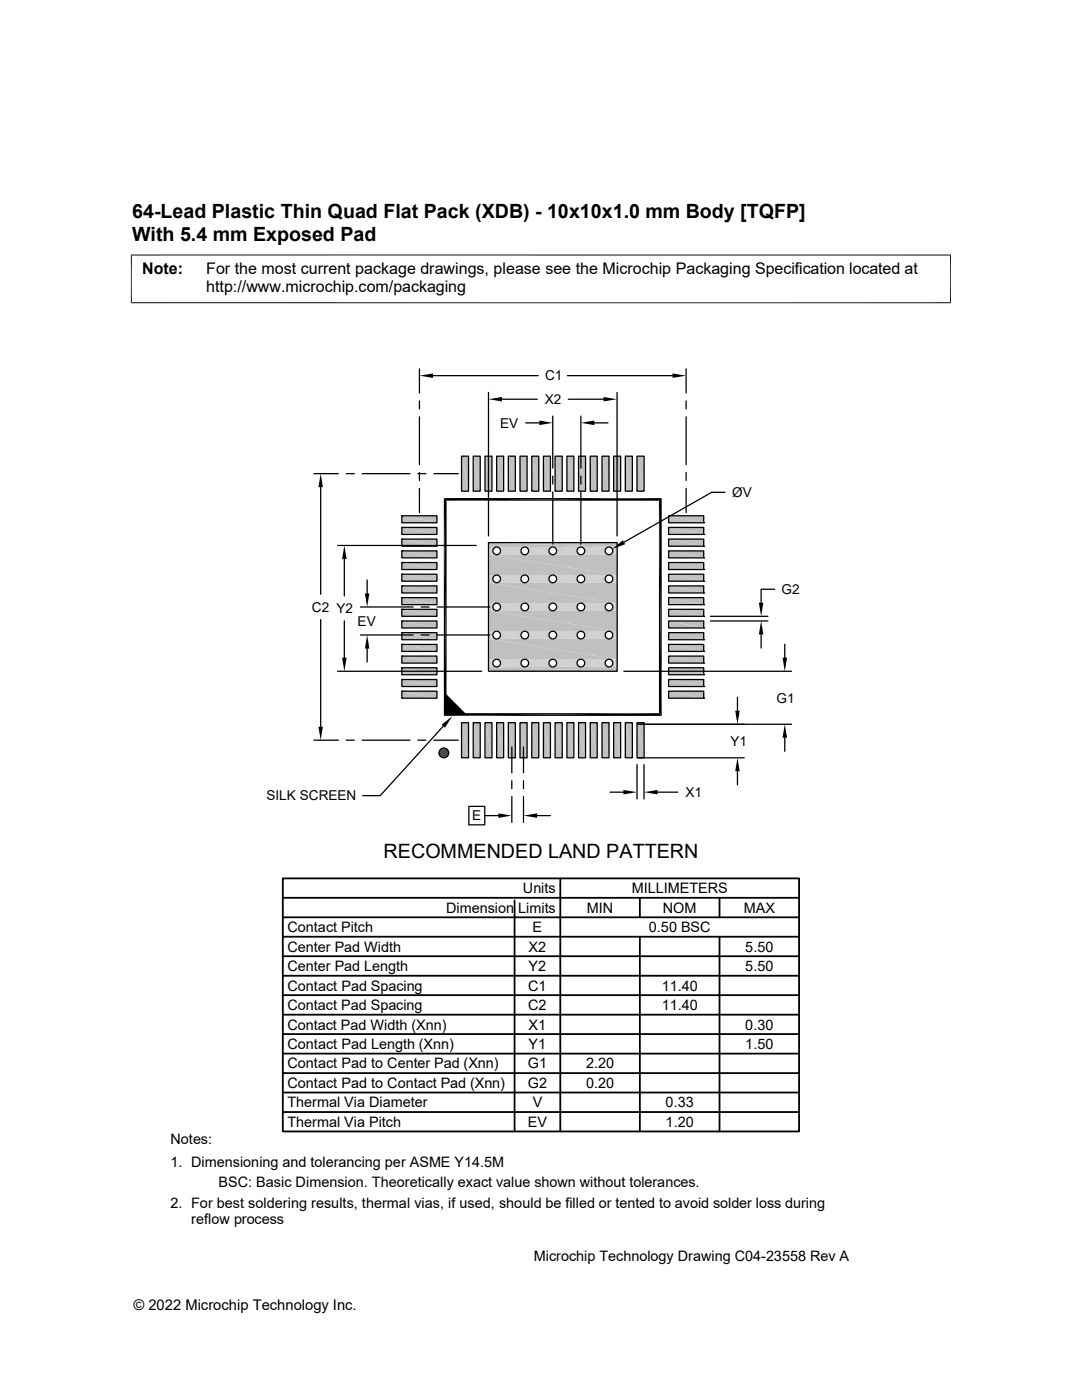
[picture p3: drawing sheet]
<svg xmlns="http://www.w3.org/2000/svg" width="216mm" height="279mm" viewBox="0 0 216 279" stroke-linecap="round" stroke-linejoin="round" font-family="sans-serif">
<g fill="#c0c0c0">
<path d="M127.1 91l1.4 7h-1.4z"/>
<path d="M127.1 91h1.4v7z"/>
<path d="M124.8 91l1.4 7h-1.4z"/>
<path d="M124.8 91h1.4v7z"/>
<path d="M122.4 91l1.4 7h-1.4z"/>
<path d="M122.4 91h1.4v7z"/>
<path d="M120.1 91l1.4 7h-1.4z"/>
<path d="M120.1 91h1.4v7z"/>
<path d="M117.8 91l1.4 7h-1.4z"/>
<path d="M117.8 91h1.4v7z"/>
<path d="M115.4 91l1.4 7h-1.4z"/>
<path d="M115.4 91h1.4v7z"/>
<path d="M113.1 91l1.4 7h-1.4z"/>
<path d="M113.1 91h1.4v7z"/>
<path d="M110.8 91l1.4 7h-1.4z"/>
<path d="M110.8 91h1.4v7z"/>
<path d="M108.4 91l1.4 7h-1.4z"/>
<path d="M108.4 91h1.4v7z"/>
<path d="M106.1 91l1.4 7h-1.4z"/>
<path d="M106.1 91h1.4v7z"/>
<path d="M103.8 91l1.4 7h-1.4z"/>
<path d="M103.8 91h1.4v7z"/>
<path d="M101.4 91l1.4 7h-1.4z"/>
<path d="M101.4 91h1.4v7z"/>
<path d="M99.1 91l1.4 7h-1.4z"/>
<path d="M99.1 91h1.4v7z"/>
<path d="M96.8 91l1.4 7h-1.4z"/>
<path d="M96.8 91h1.4v7z"/>
<path d="M94.4 91l1.4 7h-1.4z"/>
<path d="M94.4 91h1.4v7z"/>
<path d="M92.1 91l1.4 7h-1.4z"/>
<path d="M92.1 91h1.4v7z"/>
<path d="M133.4 102.9l7 1.4h-7z"/>
<path d="M133.4 102.9h7v1.4z"/>
<path d="M80.2 102.9l7 1.4h-7z"/>
<path d="M80.2 102.9h7v1.4z"/>
<path d="M133.4 105.3l7 1.4h-7z"/>
<path d="M133.4 105.3h7v1.4z"/>
<path d="M80.2 105.3l7 1.4h-7z"/>
<path d="M80.2 105.3h7v1.4z"/>
<path d="M133.4 107.6l7 1.4h-7z"/>
<path d="M133.4 107.6h7v1.4z"/>
<path d="M80.2 107.6l7 1.4h-7z"/>
<path d="M80.2 107.6h7v1.4z"/>
<path d="M133.4 109.9l7 1.4h-7z"/>
<path d="M133.4 109.9h7v1.4z"/>
<path d="M80.2 109.9l7 1.4h-7z"/>
<path d="M80.2 109.9h7v1.4z"/>
<path d="M133.4 112.3l7 1.4h-7z"/>
<path d="M133.4 112.3h7v1.4z"/>
<path d="M80.2 112.3l7 1.4h-7z"/>
<path d="M80.2 112.3h7v1.4z"/>
<path d="M133.4 114.6l7 1.4h-7z"/>
<path d="M133.4 114.6h7v1.4z"/>
<path d="M80.2 114.6l7 1.4h-7z"/>
<path d="M80.2 114.6h7v1.4z"/>
<path d="M133.4 116.9l7 1.4h-7z"/>
<path d="M133.4 116.9h7v1.4z"/>
<path d="M80.2 116.9l7 1.4h-7z"/>
<path d="M80.2 116.9h7v1.4z"/>
<path d="M133.4 119.3l7 1.4h-7z"/>
<path d="M133.4 119.3h7v1.4z"/>
<path d="M80.2 119.3l7 1.4h-7z"/>
<path d="M80.2 119.3h7v1.4z"/>
<path d="M133.4 121.6l7 1.4h-7z"/>
<path d="M133.4 121.6h7v1.4z"/>
<path d="M80.2 121.6l7 1.4h-7z"/>
<path d="M80.2 121.6h7v1.4z"/>
<path d="M133.4 123.9l7 1.4h-7z"/>
<path d="M133.4 123.9h7v1.4z"/>
<path d="M80.2 123.9l7 1.4h-7z"/>
<path d="M80.2 123.9h7v1.4z"/>
<path d="M133.4 126.3l7 1.4h-7z"/>
<path d="M133.4 126.3h7v1.4z"/>
<path d="M80.2 126.3l7 1.4h-7z"/>
<path d="M80.2 126.3h7v1.4z"/>
<path d="M133.4 128.6l7 1.4h-7z"/>
<path d="M133.4 128.6h7v1.4z"/>
<path d="M80.2 128.6l7 1.4h-7z"/>
<path d="M80.2 128.6h7v1.4z"/>
<path d="M133.4 130.9l7 1.4h-7z"/>
<path d="M133.4 130.9h7v1.4z"/>
<path d="M80.2 130.9l7 1.4h-7z"/>
<path d="M80.2 130.9h7v1.4z"/>
<path d="M133.4 133.3l7 1.4h-7z"/>
<path d="M133.4 133.3h7v1.4z"/>
<path d="M80.2 133.3l7 1.4h-7z"/>
<path d="M80.2 133.3h7v1.4z"/>
<path d="M133.4 135.6l7 1.4h-7z"/>
<path d="M133.4 135.6h7v1.4z"/>
<path d="M80.2 135.6l7 1.4h-7z"/>
<path d="M80.2 135.6h7v1.4z"/>
<path d="M133.4 137.9l7 1.4h-7z"/>
<path d="M133.4 137.9h7v1.4z"/>
<path d="M80.2 137.9l7 1.4h-7z"/>
<path d="M80.2 137.9h7v1.4z"/>
<path d="M127.1 144.2l1.4 7h-1.4z"/>
<path d="M127.1 144.2h1.4v7z"/>
<path d="M124.8 144.2l1.4 7h-1.4z"/>
<path d="M124.8 144.2h1.4v7z"/>
<path d="M122.4 144.2l1.4 7h-1.4z"/>
<path d="M122.4 144.2h1.4v7z"/>
<path d="M120.1 144.2l1.4 7h-1.4z"/>
<path d="M120.1 144.2h1.4v7z"/>
<path d="M117.8 144.2l1.4 7h-1.4z"/>
<path d="M117.8 144.2h1.4v7z"/>
<path d="M115.4 144.2l1.4 7h-1.4z"/>
<path d="M115.4 144.2h1.4v7z"/>
<path d="M113.1 144.2l1.4 7h-1.4z"/>
<path d="M113.1 144.2h1.4v7z"/>
<path d="M110.8 144.2l1.4 7h-1.4z"/>
<path d="M110.8 144.2h1.4v7z"/>
<path d="M108.4 144.2l1.4 7h-1.4z"/>
<path d="M108.4 144.2h1.4v7z"/>
<path d="M106.1 144.2l1.4 7h-1.4z"/>
<path d="M106.1 144.2h1.4v7z"/>
<path d="M103.8 144.2l1.4 7h-1.4z"/>
<path d="M103.8 144.2h1.4v7z"/>
<path d="M101.4 144.2l1.4 7h-1.4z"/>
<path d="M101.4 144.2h1.4v7z"/>
<path d="M99.1 144.2l1.4 7h-1.4z"/>
<path d="M99.1 144.2h1.4v7z"/>
<path d="M96.8 144.2l1.4 7h-1.4z"/>
<path d="M96.8 144.2h1.4v7z"/>
<path d="M94.4 144.2l1.4 7h-1.4z"/>
<path d="M94.4 144.2h1.4v7z"/>
<path d="M92.1 144.2l1.4 7h-1.4z"/>
<path d="M92.1 144.2h1.4v7z"/>
<path d="M97.5 108.3l25.6 .9h-25.6z"/>
<path d="M97.5 108.3h25.6v.9z"/>
<path d="M121.6 109.2h1.5z"/>
</g>
<path d="M99.2 109.2h5.4M104.8 109.2h5.4M110.4 109.2h5.4M116 109.2h5.4" fill="none" stroke="#c0c0c0" stroke-width=".2"/>
<g fill="#c0c0c0">
<path d="M97.5 109.2h1.4z"/>
<path d="M97.5 109.2h1.5z"/>
<path d="M121.7 109.2h1.4z"/>
</g>
<path d="M99.3 109.2h5.2M104.9 109.2h5.2M110.5 109.2h5.2M116.1 109.2h5.2" fill="none" stroke="#c0c0c0" stroke-width=".2"/>
<g fill="#c0c0c0">
<path d="M97.5 109.2h1.3z"/>
<path d="M97.5 109.2h1.4z"/>
<path d="M121.9 109.2l1.2 .1z"/>
</g>
<path d="M99.4 109.3h5M105.1 109.3h4.9M110.7 109.3h4.9M116.2 109.3h5" fill="none" stroke="#c0c0c0" stroke-width=".2"/>
<g fill="#c0c0c0">
<path d="M97.5 109.2l1.1 .1z"/>
<path d="M97.5 109.2h1.3z"/>
<path d="M122 109.3l1.1 .1z"/>
</g>
<path d="M99.6 109.4h4.6M105.2 109.4h4.6M110.8 109.4h4.6M116.4 109.4h4.7" fill="none" stroke="#c0c0c0" stroke-width=".2"/>
<g fill="#c0c0c0">
<path d="M97.5 109.3l1 .1z"/>
<path d="M97.5 109.3h1.1z"/>
<path d="M122.1 109.4l1 .1h-.9z"/>
<path d="M122.1 109.4h1v.1z"/>
</g>
<path d="M99.7 109.5h4.4M105.3 109.5h4.4M110.9 109.5h4.4M116.5 109.5h4.4" fill="none" stroke="#c0c0c0" stroke-width=".2"/>
<g fill="#c0c0c0">
<path d="M97.5 109.4l.9 .1h-.9z"/>
<path d="M97.5 109.4h1l-.1 .1z"/>
<path d="M122.2 109.5l.9 .2h-.9z"/>
<path d="M122.2 109.5h.9v.2z"/>
</g>
<path d="M99.8 109.6h4.3M105.4 109.6h4.2M111 109.6h4.3M116.6 109.6h4.3" fill="none" stroke="#c0c0c0" stroke-width=".2"/>
<g fill="#c0c0c0">
<path d="M97.5 109.5l.9 .2h-.9z"/>
<path d="M97.5 109.5h.9v.2z"/>
<path d="M122.2 109.7l.9 .1h-.8z"/>
<path d="M122.2 109.7h.9v.1z"/>
</g>
<path d="M99.8 109.7h4.2M105.4 109.7h4.2M111 109.7h4.2M116.6 109.7h4.2" fill="none" stroke="#c0c0c0" stroke-width=".2"/>
<g fill="#c0c0c0">
<path d="M97.5 109.7l.8 .1h-.8z"/>
<path d="M97.5 109.7h.9l-.1 .1z"/>
<path d="M122.3 109.8l.8 .1h-.8z"/>
<path d="M122.3 109.8h.8v.1z"/>
</g>
<path d="M99.9 109.9h4M105.5 109.9h4.1M111.1 109.9h4M116.7 109.9h4.1" fill="none" stroke="#c0c0c0" stroke-width=".2"/>
<g fill="#c0c0c0">
<path d="M97.5 109.8l.8 .1h-.8z"/>
<path d="M97.5 109.8h.8v.1z"/>
<path d="M122.3 109.9l.8 .2h-.8z"/>
<path d="M122.3 109.9h.8v.2z"/>
</g>
<path d="M99.9 110h4M105.5 110h4.1M111.1 110h4M116.7 110h4.1" fill="none" stroke="#c0c0c0" stroke-width=".2"/>
<g fill="#c0c0c0">
<path d="M97.5 109.9l.8 .2h-.8z"/>
<path d="M97.5 109.9h.8v.2z"/>
<path d="M122.3 110.1l.8 .1h-.9z"/>
<path d="M122.3 110.1h.8v.1z"/>
</g>
<path d="M99.8 110.1h4.2M105.4 110.1h4.2M111 110.1h4.2M116.6 110.1h4.2" fill="none" stroke="#c0c0c0" stroke-width=".2"/>
<g fill="#c0c0c0">
<path d="M97.5 110.1l.9 .1h-.9z"/>
<path d="M97.5 110.1h.8l.1 .1z"/>
<path d="M122.2 110.2l.9 .1h-.9z"/>
<path d="M122.2 110.2h.9v.1z"/>
</g>
<path d="M99.8 110.3h4.3M105.4 110.3h4.2M111 110.3h4.3M116.6 110.3h4.3" fill="none" stroke="#c0c0c0" stroke-width=".2"/>
<g fill="#c0c0c0">
<path d="M97.5 110.2l.9 .1h-.9z"/>
<path d="M97.5 110.2h.9v.1z"/>
<path d="M122.2 110.3l.9 .1h-1z"/>
<path d="M122.2 110.3h.9v.1z"/>
</g>
<path d="M99.7 110.4h4.4M105.3 110.4h4.4M110.9 110.4h4.4M116.5 110.4h4.4" fill="none" stroke="#c0c0c0" stroke-width=".2"/>
<g fill="#c0c0c0">
<path d="M97.5 110.3l1 .1h-1z"/>
<path d="M97.5 110.3l1 .1z"/>
<path d="M122.1 110.4l1 .2h-1.1z"/>
<path d="M122.1 110.4h1v.2z"/>
</g>
<path d="M99.6 110.5h4.6M105.2 110.5h4.6M110.8 110.5h4.6M116.4 110.5h4.7" fill="none" stroke="#c0c0c0" stroke-width=".2"/>
<g fill="#c0c0c0">
<path d="M97.5 110.4l1.1 .2h-1.1z"/>
<path d="M97.5 110.4l1.1 .2z"/>
<path d="M121.9 110.6h1.2z"/>
<path d="M122 110.6h1.1z"/>
</g>
<path d="M99.4 110.6h5M105.1 110.6h4.9M110.7 110.6h4.9M116.2 110.6h5" fill="none" stroke="#c0c0c0" stroke-width=".2"/>
<g fill="#c0c0c0">
<path d="M97.5 110.6h1.3z"/>
<path d="M121.7 110.7h1.4z"/>
<path d="M121.9 110.6l1.2 .1z"/>
</g>
<path d="M99.3 110.6h5.2M104.9 110.6h5.2M110.5 110.6h5.2M116.1 110.6h5.2" fill="none" stroke="#c0c0c0" stroke-width=".2"/>
<g fill="#c0c0c0">
<path d="M97.5 110.6l1.4 .1z"/>
<path d="M121.6 110.7h1.5z"/>
<path d="M121.7 110.7h1.4z"/>
</g>
<path d="M99.2 110.7h5.4M104.8 110.7h5.4M110.4 110.7h5.4M116 110.7h5.4" fill="none" stroke="#c0c0c0" stroke-width=".2"/>
<g fill="#c0c0c0">
<path d="M97.5 110.7h1.5z"/>
<path d="M97.5 110.7l25.6 4.1h-25.6z"/>
<path d="M97.5 110.7h25.6v4.1z"/>
<path d="M121.6 114.8h1.5z"/>
</g>
<path d="M99.2 114.8h5.4M104.8 114.8h5.4M110.4 114.8h5.4M116 114.8h5.4" fill="none" stroke="#c0c0c0" stroke-width=".2"/>
<g fill="#c0c0c0">
<path d="M97.5 114.8h1.4z"/>
<path d="M97.5 114.8h1.5z"/>
<path d="M121.7 114.8l1.4 .1z"/>
</g>
<path d="M99.3 114.8h5.2M104.9 114.8h5.2M110.5 114.8h5.2M116.1 114.8h5.2" fill="none" stroke="#c0c0c0" stroke-width=".2"/>
<g fill="#c0c0c0">
<path d="M97.5 114.8l1.3 .1z"/>
<path d="M97.5 114.8h1.4z"/>
<path d="M121.9 114.9h1.2z"/>
</g>
<path d="M99.4 114.9h5M105.1 114.9h4.9M110.7 114.9h4.9M116.2 114.9h5" fill="none" stroke="#c0c0c0" stroke-width=".2"/>
<g fill="#c0c0c0">
<path d="M97.5 114.9h1.1z"/>
<path d="M97.5 114.9h1.3z"/>
<path d="M122 114.9l1.1 .1z"/>
<path d="M122 114.9h1.1v.1z"/>
</g>
<path d="M99.6 115h4.6M105.2 115h4.6M110.8 115h4.6M116.4 115h4.7" fill="none" stroke="#c0c0c0" stroke-width=".2"/>
<g fill="#c0c0c0">
<path d="M97.5 114.9l1 .1h-1z"/>
<path d="M97.5 114.9h1.1l-.1 .1z"/>
<path d="M122.1 115l1 .1z"/>
<path d="M122.1 115h1v.1z"/>
</g>
<path d="M99.7 115.1h4.4M105.3 115.1h4.4M110.9 115.1h4.4M116.5 115.1h4.4" fill="none" stroke="#c0c0c0" stroke-width=".2"/>
<g fill="#c0c0c0">
<path d="M97.5 115l.9 .1h-.9z"/>
<path d="M97.5 115h1l-.1 .1z"/>
<path d="M122.2 115.1l.9 .2h-.9z"/>
<path d="M122.2 115.1h.9v.2z"/>
</g>
<path d="M99.8 115.2h4.3M105.4 115.2h4.2M111 115.2h4.3M116.6 115.2h4.3" fill="none" stroke="#c0c0c0" stroke-width=".2"/>
<g fill="#c0c0c0">
<path d="M97.5 115.1l.9 .2h-.9z"/>
<path d="M97.5 115.1h.9v.2z"/>
<path d="M122.2 115.3l.9 .1h-.8z"/>
<path d="M122.2 115.3h.9v.1z"/>
</g>
<path d="M99.8 115.3h4.2M105.4 115.3h4.2M111 115.3h4.2M116.6 115.3h4.2" fill="none" stroke="#c0c0c0" stroke-width=".2"/>
<g fill="#c0c0c0">
<path d="M97.5 115.3l.8 .1h-.8z"/>
<path d="M97.5 115.3h.9l-.1 .1z"/>
<path d="M122.3 115.4l.8 .1h-.8z"/>
<path d="M122.3 115.4h.8v.1z"/>
</g>
<path d="M99.9 115.5h4M105.5 115.5h4.1M111.1 115.5h4M116.7 115.5h4.1" fill="none" stroke="#c0c0c0" stroke-width=".2"/>
<g fill="#c0c0c0">
<path d="M97.5 115.4l.8 .1h-.8z"/>
<path d="M97.5 115.4h.8v.1z"/>
<path d="M122.3 115.5l.8 .2h-.8z"/>
<path d="M122.3 115.5h.8v.2z"/>
</g>
<path d="M99.9 115.6h4M105.5 115.6h4.1M111.1 115.6h4M116.7 115.6h4.1" fill="none" stroke="#c0c0c0" stroke-width=".2"/>
<g fill="#c0c0c0">
<path d="M97.5 115.5l.8 .2h-.8z"/>
<path d="M97.5 115.5h.8v.2z"/>
<path d="M122.3 115.7l.8 .1h-.9z"/>
<path d="M122.3 115.7h.8v.1z"/>
</g>
<path d="M99.8 115.7h4.2M105.4 115.7h4.2M111 115.7h4.2M116.6 115.7h4.2" fill="none" stroke="#c0c0c0" stroke-width=".2"/>
<g fill="#c0c0c0">
<path d="M97.5 115.7l.9 .1h-.9z"/>
<path d="M97.5 115.7h.8l.1 .1z"/>
<path d="M122.2 115.8l.9 .1h-.9z"/>
<path d="M122.2 115.8h.9v.1z"/>
</g>
<path d="M99.8 115.9h4.3M105.4 115.9h4.2M111 115.9h4.3M116.6 115.9h4.3" fill="none" stroke="#c0c0c0" stroke-width=".2"/>
<g fill="#c0c0c0">
<path d="M97.5 115.8l.9 .1h-.9z"/>
<path d="M97.5 115.8h.9v.1z"/>
<path d="M122.2 115.9l.9 .2h-1z"/>
<path d="M122.2 115.9h.9v.2z"/>
</g>
<path d="M99.7 116h4.4M105.3 116h4.4M110.9 116h4.4M116.5 116h4.4" fill="none" stroke="#c0c0c0" stroke-width=".2"/>
<g fill="#c0c0c0">
<path d="M97.5 115.9l1 .2h-1z"/>
<path d="M97.5 115.9h.9l.1 .2z"/>
<path d="M122 116.1h1.1z"/>
<path d="M122.1 116.1h1z"/>
</g>
<path d="M99.6 116.1h4.6M105.2 116.1h4.6M110.8 116.1h4.6M116.4 116.1h4.7" fill="none" stroke="#c0c0c0" stroke-width=".2"/>
<g fill="#c0c0c0">
<path d="M97.5 116.1h1.1z"/>
<path d="M121.9 116.2h1.2z"/>
<path d="M122 116.1l1.1 .1z"/>
</g>
<path d="M99.4 116.2h5M105.1 116.2h4.9M110.7 116.2h4.9M116.2 116.2h5" fill="none" stroke="#c0c0c0" stroke-width=".2"/>
<g fill="#c0c0c0">
<path d="M97.5 116.1l1.3 .1z"/>
<path d="M121.7 116.3h1.4z"/>
<path d="M121.9 116.2l1.2 .1z"/>
</g>
<path d="M99.3 116.2h5.2M104.9 116.2h5.2M110.5 116.2h5.2M116.1 116.2h5.2" fill="none" stroke="#c0c0c0" stroke-width=".2"/>
<g fill="#c0c0c0">
<path d="M97.5 116.2l1.4 .1z"/>
<path d="M121.6 116.3h1.5z"/>
<path d="M121.7 116.3h1.4z"/>
</g>
<path d="M99.2 116.3h5.4M104.8 116.3h5.4M110.4 116.3h5.4M116 116.3h5.4" fill="none" stroke="#c0c0c0" stroke-width=".2"/>
<g fill="#c0c0c0">
<path d="M97.5 116.3h1.5z"/>
<path d="M97.5 116.3l25.6 4.1h-25.6z"/>
<path d="M97.5 116.3h25.6v4.1z"/>
<path d="M121.6 120.4h1.5z"/>
</g>
<path d="M99.2 120.4h5.4M104.8 120.4h5.4M110.4 120.4h5.4M116 120.4h5.4" fill="none" stroke="#c0c0c0" stroke-width=".2"/>
<g fill="#c0c0c0">
<path d="M97.5 120.4h1.4z"/>
<path d="M97.5 120.4h1.5z"/>
<path d="M121.7 120.4h1.4z"/>
</g>
<path d="M99.3 120.4h5.2M104.9 120.4h5.2M110.5 120.4h5.2M116.1 120.4h5.2" fill="none" stroke="#c0c0c0" stroke-width=".2"/>
<g fill="#c0c0c0">
<path d="M97.5 120.4h1.3z"/>
<path d="M97.5 120.4h1.4z"/>
<path d="M121.9 120.4l1.2 .1z"/>
</g>
<path d="M99.4 120.5h5M105.1 120.5h4.9M110.7 120.5h4.9M116.2 120.5h5" fill="none" stroke="#c0c0c0" stroke-width=".2"/>
<g fill="#c0c0c0">
<path d="M97.5 120.4l1.1 .1z"/>
<path d="M97.5 120.4h1.3z"/>
<path d="M122 120.5l1.1 .1z"/>
</g>
<path d="M99.6 120.6h4.6M105.2 120.6h4.6M110.8 120.6h4.6M116.4 120.6h4.7" fill="none" stroke="#c0c0c0" stroke-width=".2"/>
<g fill="#c0c0c0">
<path d="M97.5 120.5l1 .1z"/>
<path d="M97.5 120.5h1.1z"/>
<path d="M122.1 120.6l1 .1h-.9z"/>
<path d="M122.1 120.6h1v.1z"/>
</g>
<path d="M99.7 120.7h4.4M105.3 120.7h4.4M110.9 120.7h4.4M116.5 120.7h4.4" fill="none" stroke="#c0c0c0" stroke-width=".2"/>
<g fill="#c0c0c0">
<path d="M97.5 120.6l.9 .1h-.9z"/>
<path d="M97.5 120.6h1l-.1 .1z"/>
<path d="M122.2 120.7l.9 .2h-.9z"/>
<path d="M122.2 120.7h.9v.2z"/>
</g>
<path d="M99.8 120.8h4.3M105.4 120.8h4.2M111 120.8h4.3M116.6 120.8h4.3" fill="none" stroke="#c0c0c0" stroke-width=".2"/>
<g fill="#c0c0c0">
<path d="M97.5 120.7l.9 .2h-.9z"/>
<path d="M97.5 120.7h.9v.2z"/>
<path d="M122.2 120.9l.9 .1h-.8z"/>
<path d="M122.2 120.9h.9v.1z"/>
</g>
<path d="M99.8 120.9h4.2M105.4 120.9h4.2M111 120.9h4.2M116.6 120.9h4.2" fill="none" stroke="#c0c0c0" stroke-width=".2"/>
<g fill="#c0c0c0">
<path d="M97.5 120.9l.8 .1h-.8z"/>
<path d="M97.5 120.9h.9l-.1 .1z"/>
<path d="M122.3 121l.8 .1h-.8z"/>
<path d="M122.3 121h.8v.1z"/>
</g>
<path d="M99.9 121.1h4M105.5 121.1h4.1M111.1 121.1h4M116.7 121.1h4.1" fill="none" stroke="#c0c0c0" stroke-width=".2"/>
<g fill="#c0c0c0">
<path d="M97.5 121l.8 .1h-.8z"/>
<path d="M97.5 121h.8v.1z"/>
<path d="M122.3 121.1l.8 .2h-.8z"/>
<path d="M122.3 121.1h.8v.2z"/>
</g>
<path d="M99.9 121.2h4M105.5 121.2h4.1M111.1 121.2h4M116.7 121.2h4.1" fill="none" stroke="#c0c0c0" stroke-width=".2"/>
<g fill="#c0c0c0">
<path d="M97.5 121.1l.8 .2h-.8z"/>
<path d="M97.5 121.1h.8v.2z"/>
<path d="M122.3 121.3l.8 .1h-.9z"/>
<path d="M122.3 121.3h.8v.1z"/>
</g>
<path d="M99.8 121.3h4.2M105.4 121.3h4.2M111 121.3h4.2M116.6 121.3h4.2" fill="none" stroke="#c0c0c0" stroke-width=".2"/>
<g fill="#c0c0c0">
<path d="M97.5 121.3l.9 .1h-.9z"/>
<path d="M97.5 121.3h.8l.1 .1z"/>
<path d="M122.2 121.4l.9 .1h-.9z"/>
<path d="M122.2 121.4h.9v.1z"/>
</g>
<path d="M99.8 121.5h4.3M105.4 121.5h4.2M111 121.5h4.3M116.6 121.5h4.3" fill="none" stroke="#c0c0c0" stroke-width=".2"/>
<g fill="#c0c0c0">
<path d="M97.5 121.4l.9 .1h-.9z"/>
<path d="M97.5 121.4h.9v.1z"/>
<path d="M122.2 121.5l.9 .1h-1z"/>
<path d="M122.2 121.5h.9v.1z"/>
</g>
<path d="M99.7 121.6h4.4M105.3 121.6h4.4M110.9 121.6h4.4M116.5 121.6h4.4" fill="none" stroke="#c0c0c0" stroke-width=".2"/>
<g fill="#c0c0c0">
<path d="M97.5 121.5l1 .1h-1z"/>
<path d="M97.5 121.5l1 .1z"/>
<path d="M122.1 121.6l1 .2h-1.1z"/>
<path d="M122.1 121.6h1v.2z"/>
</g>
<path d="M99.6 121.7h4.6M105.2 121.7h4.6M110.8 121.7h4.6M116.4 121.7h4.7" fill="none" stroke="#c0c0c0" stroke-width=".2"/>
<g fill="#c0c0c0">
<path d="M97.5 121.6l1.1 .2h-1.1z"/>
<path d="M97.5 121.6l1.1 .2z"/>
<path d="M121.9 121.8h1.2z"/>
<path d="M122 121.8h1.1z"/>
</g>
<path d="M99.4 121.8h5M105.1 121.8h4.9M110.7 121.8h4.9M116.2 121.8h5" fill="none" stroke="#c0c0c0" stroke-width=".2"/>
<g fill="#c0c0c0">
<path d="M97.5 121.8h1.3z"/>
<path d="M121.7 121.9h1.4z"/>
<path d="M121.9 121.8l1.2 .1z"/>
</g>
<path d="M99.3 121.8h5.2M104.9 121.8h5.2M110.5 121.8h5.2M116.1 121.8h5.2" fill="none" stroke="#c0c0c0" stroke-width=".2"/>
<g fill="#c0c0c0">
<path d="M97.5 121.8l1.4 .1z"/>
<path d="M121.6 121.9h1.5z"/>
<path d="M121.7 121.9h1.4z"/>
</g>
<path d="M99.2 121.9h5.4M104.8 121.9h5.4M110.4 121.9h5.4M116 121.9h5.4" fill="none" stroke="#c0c0c0" stroke-width=".2"/>
<g fill="#c0c0c0">
<path d="M97.5 121.9h1.5z"/>
<path d="M97.5 121.9l25.6 4.1h-25.6z"/>
<path d="M97.5 121.9h25.6v4.1z"/>
<path d="M121.6 126h1.5z"/>
</g>
<path d="M99.2 126h5.4M104.8 126h5.4M110.4 126h5.4M116 126h5.4" fill="none" stroke="#c0c0c0" stroke-width=".2"/>
<g fill="#c0c0c0">
<path d="M97.5 126h1.4z"/>
<path d="M97.5 126h1.5z"/>
<path d="M121.7 126h1.4z"/>
</g>
<path d="M99.3 126h5.2M104.9 126h5.2M110.5 126h5.2M116.1 126h5.2" fill="none" stroke="#c0c0c0" stroke-width=".2"/>
<g fill="#c0c0c0">
<path d="M97.5 126h1.3z"/>
<path d="M97.5 126h1.4z"/>
<path d="M121.9 126l1.2 .1z"/>
</g>
<path d="M99.4 126.1h5M105.1 126.1h4.9M110.7 126.1h4.9M116.2 126.1h5" fill="none" stroke="#c0c0c0" stroke-width=".2"/>
<g fill="#c0c0c0">
<path d="M97.5 126l1.1 .1z"/>
<path d="M97.5 126h1.3z"/>
<path d="M122 126.1l1.1 .1z"/>
<path d="M122 126.1h1.1v.1z"/>
</g>
<path d="M99.6 126.2h4.6M105.2 126.2h4.6M110.8 126.2h4.6M116.4 126.2h4.7" fill="none" stroke="#c0c0c0" stroke-width=".2"/>
<g fill="#c0c0c0">
<path d="M97.5 126.1l1 .1h-1z"/>
<path d="M97.5 126.1h1.1l-.1 .1z"/>
<path d="M122.1 126.2l1 .1z"/>
<path d="M122.1 126.2h1v.1z"/>
</g>
<path d="M99.7 126.3h4.4M105.3 126.3h4.4M110.9 126.3h4.4M116.5 126.3h4.4" fill="none" stroke="#c0c0c0" stroke-width=".2"/>
<g fill="#c0c0c0">
<path d="M97.5 126.2l.9 .1h-.9z"/>
<path d="M97.5 126.2h1l-.1 .1z"/>
<path d="M122.2 126.3l.9 .1h-.9z"/>
<path d="M122.2 126.3h.9v.1z"/>
</g>
<path d="M99.8 126.4h4.3M105.4 126.4h4.2M111 126.4h4.3M116.6 126.4h4.3" fill="none" stroke="#c0c0c0" stroke-width=".2"/>
<g fill="#c0c0c0">
<path d="M97.5 126.3l.9 .1h-.9z"/>
<path d="M97.5 126.3h.9v.1z"/>
<path d="M122.2 126.4l.9 .2h-.8z"/>
<path d="M122.2 126.4h.9v.2z"/>
</g>
<path d="M99.8 126.5h4.2M105.4 126.5h4.2M111 126.5h4.2M116.6 126.5h4.2" fill="none" stroke="#c0c0c0" stroke-width=".2"/>
<g fill="#c0c0c0">
<path d="M97.5 126.4l.8 .2h-.8z"/>
<path d="M97.5 126.4h.9l-.1 .2z"/>
<path d="M122.3 126.6l.8 .1h-.8z"/>
<path d="M122.3 126.6h.8v.1z"/>
</g>
<path d="M99.9 126.7h4M105.5 126.7h4.1M111.1 126.7h4M116.7 126.7h4.1" fill="none" stroke="#c0c0c0" stroke-width=".2"/>
<g fill="#c0c0c0">
<path d="M97.5 126.6l.8 .1h-.8z"/>
<path d="M97.5 126.6h.8v.1z"/>
<path d="M122.3 126.7l.8 .2h-.8z"/>
<path d="M122.3 126.7h.8v.2z"/>
</g>
<path d="M99.9 126.8h4M105.5 126.8h4.1M111.1 126.8h4M116.7 126.8h4.1" fill="none" stroke="#c0c0c0" stroke-width=".2"/>
<g fill="#c0c0c0">
<path d="M97.5 126.7l.8 .2h-.8z"/>
<path d="M97.5 126.7h.8v.2z"/>
<path d="M122.3 126.9l.8 .1h-.9z"/>
<path d="M122.3 126.9h.8v.1z"/>
</g>
<path d="M99.8 126.9h4.2M105.4 126.9h4.2M111 126.9h4.2M116.6 126.9h4.2" fill="none" stroke="#c0c0c0" stroke-width=".2"/>
<g fill="#c0c0c0">
<path d="M97.5 126.9l.9 .1h-.9z"/>
<path d="M97.5 126.9h.8l.1 .1z"/>
<path d="M122.2 127l.9 .1h-.9z"/>
<path d="M122.2 127h.9v.1z"/>
</g>
<path d="M99.8 127.1h4.3M105.4 127.1h4.2M111 127.1h4.3M116.6 127.1h4.3" fill="none" stroke="#c0c0c0" stroke-width=".2"/>
<g fill="#c0c0c0">
<path d="M97.5 127l.9 .1h-.9z"/>
<path d="M97.5 127h.9v.1z"/>
<path d="M122.2 127.1l.9 .2h-1z"/>
<path d="M122.2 127.1h.9v.2z"/>
</g>
<path d="M99.7 127.2h4.4M105.3 127.2h4.4M110.9 127.2h4.4M116.5 127.2h4.4" fill="none" stroke="#c0c0c0" stroke-width=".2"/>
<g fill="#c0c0c0">
<path d="M97.5 127.1l1 .2h-1z"/>
<path d="M97.5 127.1l1 .2z"/>
<path d="M122.1 127.3l1 .1h-1.1z"/>
<path d="M122.1 127.3h1v.1z"/>
</g>
<path d="M99.6 127.3h4.6M105.2 127.3h4.6M110.8 127.3h4.6M116.4 127.3h4.7" fill="none" stroke="#c0c0c0" stroke-width=".2"/>
<g fill="#c0c0c0">
<path d="M97.5 127.3l1.1 .1h-1.1z"/>
<path d="M97.5 127.3l1.1 .1z"/>
<path d="M121.9 127.4h1.2z"/>
<path d="M122 127.4h1.1z"/>
</g>
<path d="M99.4 127.4h5M105.1 127.4h4.9M110.7 127.4h4.9M116.2 127.4h5" fill="none" stroke="#c0c0c0" stroke-width=".2"/>
<g fill="#c0c0c0">
<path d="M97.5 127.4h1.3z"/>
<path d="M121.7 127.5h1.4z"/>
<path d="M121.9 127.4l1.2 .1z"/>
</g>
<path d="M99.3 127.5h5.2M104.9 127.5h5.2M110.5 127.5h5.2M116.1 127.5h5.2" fill="none" stroke="#c0c0c0" stroke-width=".2"/>
<g fill="#c0c0c0">
<path d="M97.5 127.4l1.4 .1z"/>
<path d="M121.6 127.5h1.5z"/>
<path d="M121.7 127.5h1.4z"/>
</g>
<path d="M99.2 127.5h5.4M104.8 127.5h5.4M110.4 127.5h5.4M116 127.5h5.4" fill="none" stroke="#c0c0c0" stroke-width=".2"/>
<g fill="#c0c0c0">
<path d="M97.5 127.5h1.5z"/>
<path d="M97.5 127.5l25.6 4.1h-25.6z"/>
<path d="M97.5 127.5h25.6v4.1z"/>
<path d="M121.6 131.6h1.5z"/>
</g>
<path d="M99.2 131.6h5.4M104.8 131.6h5.4M110.4 131.6h5.4M116 131.6h5.4" fill="none" stroke="#c0c0c0" stroke-width=".2"/>
<g fill="#c0c0c0">
<path d="M97.5 131.6h1.4z"/>
<path d="M97.5 131.6h1.5z"/>
<path d="M121.7 131.6l1.4 .1z"/>
</g>
<path d="M99.3 131.6h5.2M104.9 131.6h5.2M110.5 131.6h5.2M116.1 131.6h5.2" fill="none" stroke="#c0c0c0" stroke-width=".2"/>
<g fill="#c0c0c0">
<path d="M97.5 131.6l1.3 .1z"/>
<path d="M97.5 131.6h1.4z"/>
<path d="M121.9 131.7h1.2z"/>
</g>
<path d="M99.4 131.7h5M105.1 131.7h4.9M110.7 131.7h4.9M116.2 131.7h5" fill="none" stroke="#c0c0c0" stroke-width=".2"/>
<g fill="#c0c0c0">
<path d="M97.5 131.7h1.1z"/>
<path d="M97.5 131.7h1.3z"/>
<path d="M122 131.7l1.1 .1z"/>
<path d="M122 131.7h1.1v.1z"/>
</g>
<path d="M99.6 131.8h4.6M105.2 131.8h4.6M110.8 131.8h4.6M116.4 131.8h4.7" fill="none" stroke="#c0c0c0" stroke-width=".2"/>
<g fill="#c0c0c0">
<path d="M97.5 131.7l1 .1h-1z"/>
<path d="M97.5 131.7h1.1l-.1 .1z"/>
<path d="M122.1 131.8l1 .1z"/>
<path d="M122.1 131.8h1v.1z"/>
</g>
<path d="M99.7 131.9h4.4M105.3 131.9h4.4M110.9 131.9h4.4M116.5 131.9h4.4" fill="none" stroke="#c0c0c0" stroke-width=".2"/>
<g fill="#c0c0c0">
<path d="M97.5 131.8l.9 .1h-.9z"/>
<path d="M97.5 131.8h1l-.1 .1z"/>
<path d="M122.2 131.9l.9 .2h-.9z"/>
<path d="M122.2 131.9h.9v.2z"/>
</g>
<path d="M99.8 132h4.3M105.4 132h4.2M111 132h4.3M116.6 132h4.3" fill="none" stroke="#c0c0c0" stroke-width=".2"/>
<g fill="#c0c0c0">
<path d="M97.5 131.9l.9 .2h-.9z"/>
<path d="M97.5 131.9h.9v.2z"/>
<path d="M122.2 132.1l.9 .1h-.8z"/>
<path d="M122.2 132.1h.9v.1z"/>
</g>
<path d="M99.8 132.1h4.2M105.4 132.1h4.2M111 132.1h4.2M116.6 132.1h4.2" fill="none" stroke="#c0c0c0" stroke-width=".2"/>
<g fill="#c0c0c0">
<path d="M97.5 132.1l.8 .1h-.8z"/>
<path d="M97.5 132.1h.9l-.1 .1z"/>
<path d="M122.3 132.2l.8 .1h-.8z"/>
<path d="M122.3 132.2h.8v.1z"/>
</g>
<path d="M99.9 132.3h4M105.5 132.3h4.1M111.1 132.3h4M116.7 132.3h4.1" fill="none" stroke="#c0c0c0" stroke-width=".2"/>
<g fill="#c0c0c0">
<path d="M97.5 132.2l.8 .1h-.8z"/>
<path d="M97.5 132.2h.8v.1z"/>
<path d="M122.3 132.3l.8 .2h-.8z"/>
<path d="M122.3 132.3h.8v.2z"/>
</g>
<path d="M99.9 132.4h4M105.5 132.4h4.1M111.1 132.4h4M116.7 132.4h4.1" fill="none" stroke="#c0c0c0" stroke-width=".2"/>
<g fill="#c0c0c0">
<path d="M97.5 132.3l.8 .2h-.8z"/>
<path d="M97.5 132.3h.8v.2z"/>
<path d="M122.3 132.5l.8 .1h-.9z"/>
<path d="M122.3 132.5h.8v.1z"/>
</g>
<path d="M99.8 132.5h4.2M105.4 132.5h4.2M111 132.5h4.2M116.6 132.5h4.2" fill="none" stroke="#c0c0c0" stroke-width=".2"/>
<g fill="#c0c0c0">
<path d="M97.5 132.5l.9 .1h-.9z"/>
<path d="M97.5 132.5h.8l.1 .1z"/>
<path d="M122.2 132.6l.9 .1h-.9z"/>
<path d="M122.2 132.6h.9v.1z"/>
</g>
<path d="M99.8 132.7h4.3M105.4 132.7h4.2M111 132.7h4.3M116.6 132.7h4.3" fill="none" stroke="#c0c0c0" stroke-width=".2"/>
<g fill="#c0c0c0">
<path d="M97.5 132.6l.9 .1h-.9z"/>
<path d="M97.5 132.6h.9v.1z"/>
<path d="M122.2 132.7l.9 .2h-1z"/>
<path d="M122.2 132.7h.9v.2z"/>
</g>
<path d="M99.7 132.8h4.4M105.3 132.8h4.4M110.9 132.8h4.4M116.5 132.8h4.4" fill="none" stroke="#c0c0c0" stroke-width=".2"/>
<g fill="#c0c0c0">
<path d="M97.5 132.7l1 .2h-1z"/>
<path d="M97.5 132.7h.9l.1 .2z"/>
<path d="M122 132.9h1.1z"/>
<path d="M122.1 132.9h1z"/>
</g>
<path d="M99.6 132.9h4.6M105.2 132.9h4.6M110.8 132.9h4.6M116.4 132.9h4.7" fill="none" stroke="#c0c0c0" stroke-width=".2"/>
<g fill="#c0c0c0">
<path d="M97.5 132.9h1.1z"/>
<path d="M121.9 133h1.2z"/>
<path d="M122 132.9l1.1 .1z"/>
</g>
<path d="M99.4 133h5M105.1 133h4.9M110.7 133h4.9M116.2 133h5" fill="none" stroke="#c0c0c0" stroke-width=".2"/>
<g fill="#c0c0c0">
<path d="M97.5 132.9l1.3 .1z"/>
<path d="M121.7 133.1h1.4z"/>
<path d="M121.9 133l1.2 .1z"/>
</g>
<path d="M99.3 133.1h5.2M104.9 133.1h5.2M110.5 133.1h5.2M116.1 133.1h5.2" fill="none" stroke="#c0c0c0" stroke-width=".2"/>
<g fill="#c0c0c0">
<path d="M97.5 133l1.4 .1z"/>
<path d="M121.6 133.1h1.5z"/>
<path d="M121.7 133.1h1.4z"/>
</g>
<path d="M99.2 133.1h5.4M104.8 133.1h5.4M110.4 133.1h5.4M116 133.1h5.4" fill="none" stroke="#c0c0c0" stroke-width=".2"/>
<g fill="#c0c0c0">
<path d="M97.5 133.1h1.5z"/>
<path d="M97.5 133.1l25.6 .9h-25.6z"/>
<path d="M97.5 133.1h25.6v.9z"/>
</g>
<g fill="none" stroke="#000" stroke-width=".25">
<path d="M83.7 73.6v4.8M86.4 75h21M97.5 78.3v28.7M100.2 79.7h7M113.2 75h21M113.4 79.7h7M123.1 78.3v28.7M136.9 73.6v4.8M62.6 94.5h4.9M64 97.2v21.4M69.1 94.5h1.6M72.3 94.5h9.5"/>
<path d="M83.4 94.5h1.6M83.7 80v1.6M83.7 83.2v9.5M83.7 94.3v1.6M83.7 97.5v4.8M86.6 94.5h4.8M92.1 91h1.4v7h-1.4zM94.4 91h1.4v7h-1.4zM96.8 91h1.4v7h-1.4zM99.1 91h1.4v7h-1.4zM101.4 91h1.4v7h-1.4zM103.8 91h1.4v7h-1.4z"/>
<path d="M104.9 84.4h2.7M106.1 91h1.4v7h-1.4zM108.4 91h1.4v7h-1.4zM110.3 83v10.4M110.3 95v1.6M110.3 98.2v10.4M110.8 91h1.4v7h-1.4zM113.1 91h1.4v7h-1.4zM115.4 91h1.4v7h-1.4zM115.9 83v10.4M115.9 95v1.6M115.9 98.2v10.4"/>
<path d="M117.8 91h1.4v7h-1.4zM118.6 84.4h2.7M120.1 91h1.4v7h-1.4zM122.4 91h1.4v7h-1.4zM124.8 91h1.4v7h-1.4zM127.1 91h1.4v7h-1.4zM136.9 80v1.6M136.9 83.2v9.5M136.9 94.3v1.6M136.9 97.5v4.8M144.7 98.3h-2.7l-17.5 9.9M67.4 108.9h27.6"/>
<path d="M68.7 111.6v7.3M73.3 115.7v2.7M80.2 102.9h7v1.4h-7zM80.2 102.9h.1M80.2 105.3h7v1.4h-7zM80.2 105.3h.1M80.2 107.6h7v1.4h-7zM80.2 107.6h.1M80.2 109.9h7v1.4h-7zM80.2 109.9h.1M80.2 112.3h7v1.4h-7zM80.2 112.3h.1"/>
<path d="M80.2 114.6h7v1.4h-7zM80.2 114.6h.1M80.2 116.9h7v1.4h-7zM80.2 116.9h.1M80.2 119.3h7v1.4h-7zM80.2 119.3h.1M97.5 108.3h25.6v25.7h-25.6zM97.5 108.3h.1M133.4 119.3h7v1.4h-7zM133.4 116.9h7v1.4h-7zM133.4 114.6h7v1.4h-7zM133.4 112.3h7v1.4h-7z"/>
<path d="M133.4 109.9h7v1.4h-7zM133.4 107.6h7v1.4h-7zM133.4 105.3h7v1.4h-7zM133.4 102.9h7v1.4h-7zM140.4 118.3h.1M140.4 116h.1M140.4 113.7h.1M140.4 111.3h.1M140.4 109h.1M140.4 106.7h.1M140.4 104.3h.1M154.6 117.6h-2.7v2.7"/>
<path d="M64 123.7v21.3M67.4 134h28.7M68.7 123.9v7.4M71.9 121.1h10.5M71.9 126.7h10.5M73.3 129.4v2.7M80.2 121.6h7v1.4h-7zM80.2 121.6h.1M80.2 123.9h7v1.4h-7zM80.2 123.9h.1M80.2 126.3h7v1.4h-7zM80.2 126.3h.1"/>
<path d="M80.2 128.6h7v1.4h-7zM80.2 128.6h.1M80.2 130.9h7v1.4h-7zM80.2 130.9h.1M80.2 133.3h7v1.4h-7zM80.2 133.3h.1M80.2 135.6h7v1.4h-7zM80.2 135.6h.1M80.2 137.9h7v1.4h-7zM80.2 137.9h.1M84 121.1h1.6M84 126.7h1.6"/>
<path d="M87.2 121.1h10.5M87.2 126.7h10.5M88.8 138.5l4.1 4.1M124.5 134h33.4M133.4 137.9h7v1.4h-7zM133.4 135.6h7v1.4h-7zM133.4 133.3h7v1.4h-7zM133.4 130.9h7v1.4h-7zM133.4 128.6h7v1.4h-7zM133.4 126.3h7v1.4h-7zM133.4 123.9h7v1.4h-7zM133.4 121.6h7v1.4h-7z"/>
<path d="M140.4 139.3h.1M140.4 137h.1M140.4 134.7h.1M140.4 132.3h.1M140.4 130h.1M140.4 127.7h.1M140.4 125.3h.1M140.4 123h.1M140.4 120.7h.1M141.8 123.9h11.4M141.8 123h11.4M147.2 139.1v2.7"/>
<path d="M151.9 126.6v2.7M156.6 128.6v2.7M62.6 147.7h4.9M69.1 147.7h1.6M72.3 147.7h9.5M83.4 147.7h1.6M86.6 147.7h4.8M88.5 144.9l-12.6 13.9h-3.5M92.1 144.2h1.4v7h-1.4zM94.4 144.2h1.4v7h-1.4zM96.8 144.2h1.4v7h-1.4zM99.1 144.2h1.4v7h-1.4z"/>
<path d="M101.4 144.2h1.4v7h-1.4zM102.1 149.1v5.1M102.1 155.8v1.6M102.1 159v5.1M103.8 144.2h1.4v7h-1.4zM104.5 149.1v5.1M104.5 155.8v1.6M104.5 159v5.1M106.1 144.2h1.4v7h-1.4zM108.4 144.2h1.4v7h-1.4zM110.8 144.2h1.4v7h-1.4zM113.1 144.2h1.4v7h-1.4z"/>
<path d="M115.4 144.2h1.4v7h-1.4zM117.8 144.2h1.4v7h-1.4zM120.1 144.2h1.4v7h-1.4zM121.7 158.1h2.7M122.4 144.2h1.4v7h-1.4zM124.8 144.2h1.4v7h-1.4zM127.1 152.6v6.8M127.1 144.2h1.4v7h-1.4zM127.3 151.2h21.2M128.5 152.6v6.8M131.2 158.1h4.1M147.2 153.9v2.7"/>
<path d="M156.6 147.2v2.7M157.9 144.5h-30.6M93.6 160.9h3.1v3.7h-3.1zM96.7 162.8h2.7M107.2 162.8h2.7"/>
<circle cx="99.1" cy="109.9" r=".77"/>
<circle cx="99.1" cy="115.5" r=".77"/>
<circle cx="104.7" cy="115.5" r=".77"/>
<circle cx="104.7" cy="109.9" r=".77"/>
<circle cx="110.3" cy="109.9" r=".77"/>
<circle cx="110.3" cy="115.5" r=".77"/>
<circle cx="115.9" cy="109.9" r=".77"/>
<circle cx="115.9" cy="115.5" r=".77"/>
<circle cx="121.5" cy="115.5" r=".77"/>
<circle cx="121.5" cy="109.9" r=".77"/>
<circle cx="99.1" cy="121.1" r=".77"/>
<circle cx="99.1" cy="126.7" r=".77"/>
<circle cx="99.1" cy="132.3" r=".77"/>
<circle cx="104.7" cy="132.3" r=".77"/>
<circle cx="104.7" cy="121.1" r=".77"/>
<circle cx="104.7" cy="126.7" r=".77"/>
<circle cx="110.3" cy="132.3" r=".77"/>
<circle cx="110.3" cy="121.1" r=".77"/>
<circle cx="110.3" cy="126.7" r=".77"/>
<circle cx="115.9" cy="126.7" r=".77"/>
<circle cx="115.9" cy="121.1" r=".77"/>
<circle cx="115.9" cy="132.3" r=".77"/>
<circle cx="121.5" cy="126.7" r=".77"/>
<circle cx="121.5" cy="132.3" r=".77"/>
<circle cx="121.5" cy="121.1" r=".77"/>
<circle cx="88.6" cy="150.3" r=".97"/>
</g>
<g fill="none" stroke="#000" stroke-width=".36">
<path d="M56.4 175.3h103v50.5h-103zM56.4 179.2h103M102.7 179.7v46.1M111.8 175.3v50.5M127.7 179.2v3.9M143.6 179.2v3.9M56.4 190.8h103M56.4 186.9h103M56.4 194.7h103M56.4 198.6h103M56.4 183.1h103M127.7 186.9v38.9"/>
<path d="M143.6 186.9v38.9M56.4 202.5h103M56.4 206.4h103M56.4 218h103M56.4 210.3h103M56.4 214.2h103M56.4 221.9h103"/>
</g>
<path d="M26.1 50.9h163.7M26.2 50.8v9.7M189.7 50.8v9.7M26.1 60.4h163.7" fill="none" stroke="#000" stroke-width=".2"/>
<g fill="#000">
<path d="M83.7 75l2.7-.5v.9zM97.5 79.7l2.7-.5v.9zM120.4 79.2l2.7 .5-2.7 .4zM134.2 74.5l2.7 .5-2.7 .4zM64 94.5l.4 2.7h-.9zM88.6 99.4h43.4l-42.9 .5zM89.1 99.9l42.9-.5-.5 .5zM107.6 83.9l2.7 .5-2.7 .4zM115.9 84.4l2.7-.5v.9zM131.5 99.9l.5 43-.5-.6zM131.5 99.9l.5-.5v43.5zM68.7 108.9l.5 2.7h-.9z"/>
<path d="M72.8 118.4h.9l-.4 2.7zM122.2 109.6l2.1-1.8 .4 .8zM68.3 131.3h.9l-.5 2.7zM73.3 126.7l.4 2.7h-.9zM88.8 138.5l4.1 4.1h-4.1zM151.9 123.9l.4 2.7h-.9zM151.4 120.3h.9l-.4 2.7zM156.1 131.3h1l-.5 2.7zM63.5 145h.9l-.4 2.7zM87.6 150.1l1.9 .1zM87.6 150.2l2 .1h-2zM87.6 150.2h1.9l.1 .1z"/>
<path d="M87.6 150.3h1.9zM87.6 150.3h2zM87.6 150.3l1.9 .1zM87.6 150.4l1.9 .1h-1.9zM87.6 150.4h1.9v.1zM87.6 150l1.9 .1zM87.6 150.5l1.9 .1zM87.6 150.5h1.9zM87.7 149.9l1.8 .1zM87.7 150.6l1.7 .1zM87.7 150.6h1.8zM87.7 149.8l1.8 .1z"/>
<path d="M87.7 150.7l1.7 .1zM87.7 150.7h1.7zM87.8 149.7l1.6 .1zM87.8 150.8l1.5 .1zM87.8 150.8h1.6zM87.8 149.6l1.6 .1zM87.8 150.9h1.5zM87.9 149.6h1.4zM87.9 150.9l1.3 .1zM87.9 150.9h1.4zM87.9 149.5l1.4 .1zM87.9 151h1.2z"/>
<path d="M87.9 151h1.3zM87.9 149.5h1.3zM88 149.5h1.2zM88 151l1 .1zM88 151h1.1zM88 149.5h1.1zM88.1 149.4l1 .1zM88.1 151.1l.9 .1zM88.1 151.1h.9zM88.1 144.6l2.2-1.7-1.5 2.3zM88.1 149.4h.9zM88.2 149.4h.8z"/>
<path d="M88.2 151.2h.7zM88.2 151.2h.8zM88.2 149.3l.8 .1zM88.2 151.2h.6zM88.2 149.3h.7zM88.3 149.3h.6zM88.3 151.2h.4zM88.3 151.2h.5zM88.3 149.3h.5zM88.4 149.3h.4zM88.4 151.2h.3zM88.6 99.4l.5 42.9-.5 .6z"/>
<path d="M88.4 149.3h.3zM88.6 99.4l.5 .5v42.4zM124.4 157.6l2.7 .5-2.7 .4zM128.5 158.1l2.7-.5v.9zM89.1 142.3h42.4l-42.9 .6zM88.6 142.9l42.9-.6 .5 .6zM147.2 151.2l.4 2.7h-.9zM146.7 141.8h.9l-.4 2.7zM156.6 144.5l.5 2.7h-1zM99.4 162.3l2.7 .5-2.7 .4zM104.5 162.8l2.7-.5v.9z"/>
</g>
<g font-size="3.9">
<text x="26.4" y="43.5">64-Lead Plastic Thin Quad Flat Pack (XDB) - 10x10x1.0 mm Body [TQFP]</text>
<text x="26.4" y="48.1">With 5.4 mm Exposed Pad</text>
<text x="76.5" y="171.2">RECOMMENDED LAND PATTERN</text>
</g>
<g font-size="3.2">
<text x="28.4" y="54.7">Note:</text>
<text x="41.1" y="58.3">http://www.microchip.com/packaging</text>
<text x="41.1" y="54.7">For the most current package drawings, please see the Microchip Packaging Specification located at</text>
</g>
<g font-size="2.9">
<text x="104.3" y="178.3">Units</text>
<text x="126" y="178.3">MILLIMETERS</text>
<text x="89" y="182.2">Dimension Limits</text>
<text x="117.1" y="182.2">MIN</text>
<text x="132.3" y="182.2">NOM</text>
<text x="148.4" y="182.2">MAX</text>
<text x="57.3" y="189.9">Center Pad Width</text>
<text x="57.3" y="186">Contact Pitch</text>
<text x="105.5" y="189.9">X2</text>
<text x="106.3" y="186">E</text>
<text x="129.5" y="186">0.50 BSC</text>
<text x="148.7" y="189.9">5.50</text>
<text x="57.3" y="193.8">Center Pad Length</text>
<text x="57.3" y="197.7">Contact Pad Spacing</text>
<text x="105.4" y="197.7">C1</text>
<text x="105.5" y="193.8">Y2</text>
<text x="132" y="197.7">11.40</text>
<text x="148.7" y="193.8">5.50</text>
<text x="57.3" y="201.6">Contact Pad Spacing</text>
<text x="105.4" y="201.6">C2</text>
<text x="132" y="201.6">11.40</text>
<text x="57.3" y="209.4">Contact Pad Length (Xnn)</text>
<text x="57.3" y="205.5">Contact Pad Width (Xnn)</text>
<text x="105.5" y="209.4">Y1</text>
<text x="105.5" y="205.5">X1</text>
<text x="148.7" y="209.4">1.50</text>
<text x="148.7" y="205.5">0.30</text>
<text x="57.3" y="213.2">Contact Pad to Center Pad (Xnn)</text>
<text x="105.3" y="213.2">G1</text>
<text x="116.9" y="213.2">2.20</text>
<text x="57.3" y="217.1">Contact Pad to Contact Pad (Xnn)</text>
<text x="57.3" y="221">Thermal Via Diameter</text>
<text x="105.3" y="217.1">G2</text>
<text x="106.3" y="221">V</text>
<text x="116.9" y="217.1">0.20</text>
<text x="132.8" y="221">0.33</text>
<text x="57.3" y="224.9">Thermal Via Pitch</text>
<text x="105.3" y="224.9">EV</text>
<text x="132.8" y="224.9">1.20</text>
<text x="34" y="228.3">Notes:</text>
<text x="34" y="232.9">1. Dimensioning and tolerancing per ASME Y14.5M</text>
<text x="43.6" y="237">BSC: Basic Dimension. Theoretically exact value shown without tolerances.</text>
<text x="34" y="241">2. For best soldering results, thermal vias, if used, should be filled or tented to avoid solder loss during</text>
<text x="38.1" y="244.3">reflow process</text>
<text x="106.5" y="251.7">Microchip Technology Drawing C04-23558 Rev A</text>
<text x="26.6" y="261.3">© 2022 Microchip Technology Inc.</text>
</g>
<g font-size="2.7">
<text x="108.8" y="75.9">C1</text>
<text x="108.7" y="80.6">X2</text>
<text x="99.8" y="85.3">EV</text>
<text x="146.1" y="99.2">ØV</text>
<text x="155.9" y="118.6">G2</text>
<text x="62.3" y="122.1">C2 Y2</text>
<text x="71.4" y="124.9">EV</text>
<text x="155" y="140.2">G1</text>
<text x="145.7" y="148.9">Y1</text>
<text x="53.1" y="159.7">SILK SCREEN</text>
<text x="136.8" y="159.1">X1</text>
<text x="94.2" y="163.7">E</text>
</g>
</svg>
